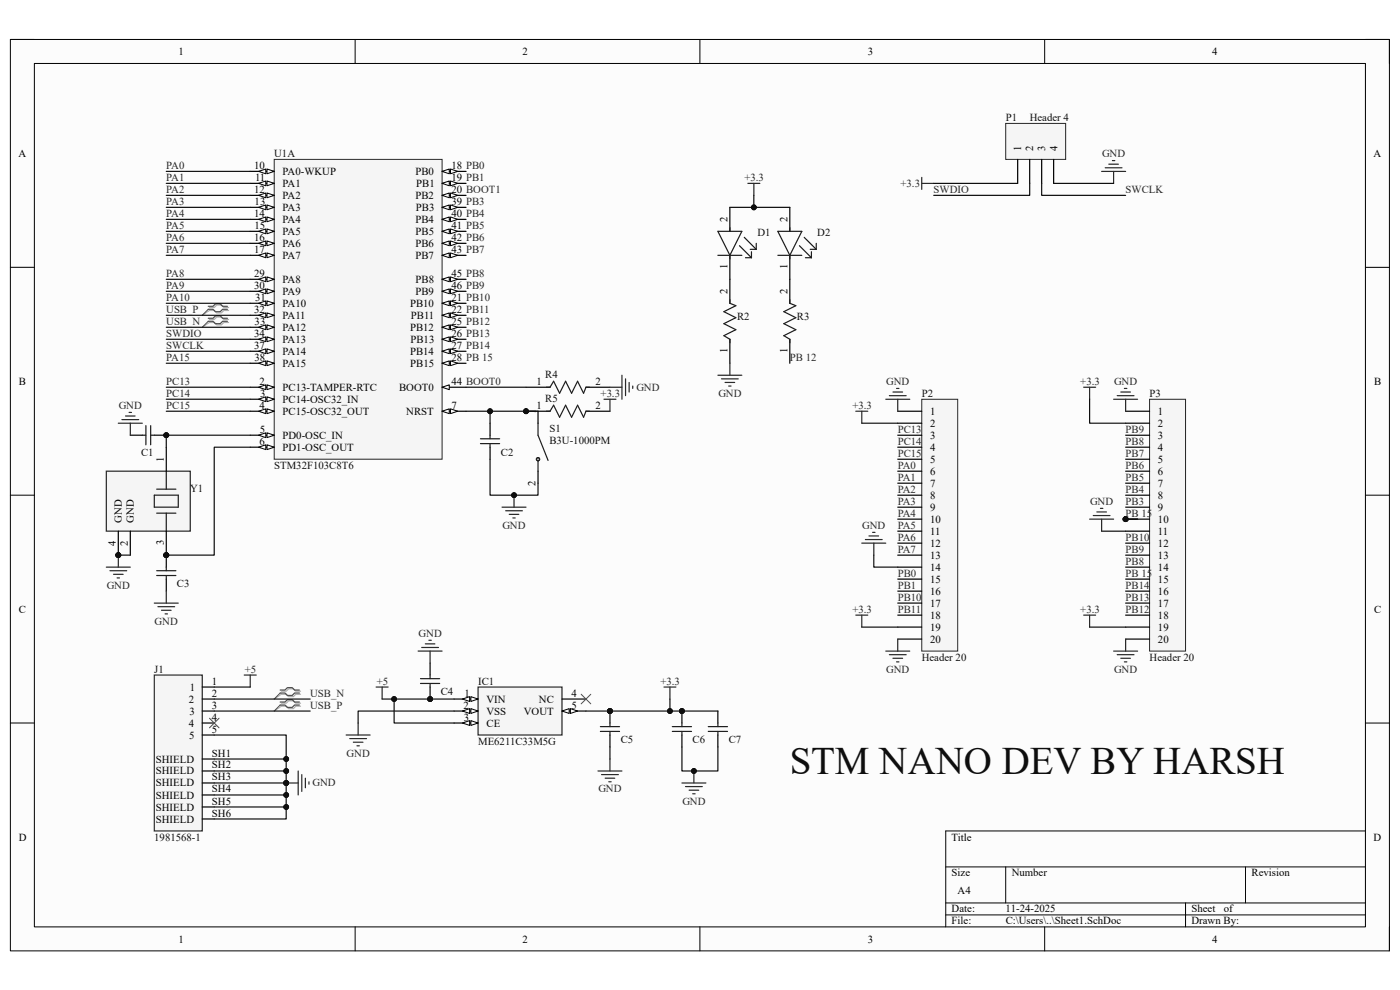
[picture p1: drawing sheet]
<svg xmlns="http://www.w3.org/2000/svg" width="297mm" height="210mm" viewBox="0 0 297 210" stroke-linecap="round" stroke-linejoin="round" font-family="sans-serif">
<path d="M2.2 8.4h292.6v193.3h-292.6z" fill-rule="evenodd" fill="#fcfcfc"/>
<path d="M2.2 8.4h292.6v193.3h-292.6z" fill="none" stroke="#000" stroke-width=".21"/>
<path d="M7.3 13.5h282.4v183.1h-282.4z" fill-rule="evenodd" fill="#fcfcfc"/>
<g fill="none" stroke="#000" stroke-width=".21">
<path d="M2.2 8.4h5.1M7.3 13.5h282.4v183.1h-282.4zM75.3 8.4v5.1M148.5 8.4v5.1M221.6 8.4v5.1M289.7 8.4h5.1v5.1M2.2 56.7h5.1M289.7 56.7h5.1M2.2 105h5.1M289.7 105.1h5.1M2.2 153.4h5.1M289.7 153.4h5.1"/>
<path d="M289.7 176.3h-89.1v20.3M75.3 196.6v5.1M148.5 196.6v5.1M200.6 183.9h89.1M200.6 191.5h89.1M200.6 194.1h89.1M213.4 183.9v7.6M221.6 196.6v5.1M251.5 191.5v5.1M264.2 183.9v7.6M294.8 196.6v5.1"/>
</g>
<path d="M58.2 33.8h35.6v63.6h-35.6z" fill-rule="evenodd" fill="#f5f5f5"/>
<path d="M58.2 33.8h35.6v63.6h-35.6z" fill="none" stroke="#262626" stroke-width=".21"/>
<path d="M93.8 82.1h5.1" fill="none" stroke="#000" stroke-width=".25"/>
<path d="M93.8 82.1l1.5-.5v1.1z" fill="#fbfbfb"/>
<path d="M93.8 82.1l1.5-.5v1.1z" fill="none" stroke="#000" stroke-width=".21"/>
<path d="M93.8 87.2h5.1" fill="none" stroke="#000" stroke-width=".25"/>
<path d="M93.8 87.2l1.5-.5v1z" fill="#fbfbfb"/>
<path d="M93.8 87.2l1.5-.5v1z" fill="none" stroke="#000" stroke-width=".21"/>
<path d="M95.6 86.7l1.5 .5-1.5 .5z" fill="#fbfbfb"/>
<path d="M95.6 86.7l1.5 .5-1.5 .5z" fill="none" stroke="#000" stroke-width=".21"/>
<path d="M53.1 36.4h5.1" fill="none" stroke="#000" stroke-width=".25"/>
<path d="M56.6 35.8l1.6 .6-1.6 .5z" fill="#fbfbfb"/>
<path d="M56.6 35.8l1.6 .6-1.6 .5z" fill="none" stroke="#000" stroke-width=".21"/>
<path d="M54.9 36.4l1.5-.6v1.1z" fill="#fbfbfb"/>
<path d="M54.9 36.4l1.5-.6v1.1z" fill="none" stroke="#000" stroke-width=".21"/>
<path d="M53.1 38.9h5.1" fill="none" stroke="#000" stroke-width=".25"/>
<path d="M56.6 38.4l1.6 .5-1.6 .5z" fill="#fbfbfb"/>
<path d="M56.6 38.4l1.6 .5-1.6 .5z" fill="none" stroke="#000" stroke-width=".21"/>
<path d="M54.9 38.9l1.5-.5v1z" fill="#fbfbfb"/>
<path d="M54.9 38.9l1.5-.5v1z" fill="none" stroke="#000" stroke-width=".21"/>
<path d="M53.1 64.3h5.1" fill="none" stroke="#000" stroke-width=".25"/>
<path d="M56.6 63.8l1.6 .5-1.6 .5z" fill="#fbfbfb"/>
<path d="M56.6 63.8l1.6 .5-1.6 .5z" fill="none" stroke="#000" stroke-width=".21"/>
<path d="M54.9 64.3l1.5-.5v1z" fill="#fbfbfb"/>
<path d="M54.9 64.3l1.5-.5v1z" fill="none" stroke="#000" stroke-width=".21"/>
<path d="M53.1 66.9h5.1" fill="none" stroke="#000" stroke-width=".25"/>
<path d="M56.6 66.4l1.6 .5-1.6 .5z" fill="#fbfbfb"/>
<path d="M56.6 66.4l1.6 .5-1.6 .5z" fill="none" stroke="#000" stroke-width=".21"/>
<path d="M54.9 66.9l1.5-.5v1z" fill="#fbfbfb"/>
<path d="M54.9 66.9l1.5-.5v1z" fill="none" stroke="#000" stroke-width=".21"/>
<path d="M53.1 69.4h5.1" fill="none" stroke="#000" stroke-width=".25"/>
<path d="M56.6 68.9l1.6 .5-1.6 .5z" fill="#fbfbfb"/>
<path d="M56.6 68.9l1.6 .5-1.6 .5z" fill="none" stroke="#000" stroke-width=".21"/>
<path d="M54.9 69.4l1.5-.5v1z" fill="#fbfbfb"/>
<path d="M54.9 69.4l1.5-.5v1z" fill="none" stroke="#000" stroke-width=".21"/>
<path d="M53.1 72h5.1" fill="none" stroke="#000" stroke-width=".25"/>
<path d="M56.6 71.5l1.6 .5-1.6 .5z" fill="#fbfbfb"/>
<path d="M56.6 71.5l1.6 .5-1.6 .5z" fill="none" stroke="#000" stroke-width=".21"/>
<path d="M54.9 72l1.5-.5v1z" fill="#fbfbfb"/>
<path d="M54.9 72l1.5-.5v1z" fill="none" stroke="#000" stroke-width=".21"/>
<path d="M53.1 74.5h5.1" fill="none" stroke="#000" stroke-width=".25"/>
<path d="M56.6 74l1.6 .5-1.6 .5z" fill="#fbfbfb"/>
<path d="M56.6 74l1.6 .5-1.6 .5z" fill="none" stroke="#000" stroke-width=".21"/>
<path d="M54.9 74.5l1.5-.5v1z" fill="#fbfbfb"/>
<path d="M54.9 74.5l1.5-.5v1z" fill="none" stroke="#000" stroke-width=".21"/>
<path d="M53.1 77.1h5.1" fill="none" stroke="#000" stroke-width=".25"/>
<path d="M56.6 76.6l1.6 .5-1.6 .5z" fill="#fbfbfb"/>
<path d="M56.6 76.6l1.6 .5-1.6 .5z" fill="none" stroke="#000" stroke-width=".21"/>
<path d="M54.9 77.1l1.5-.5v1z" fill="#fbfbfb"/>
<path d="M54.9 77.1l1.5-.5v1z" fill="none" stroke="#000" stroke-width=".21"/>
<path d="M53.1 41.4h5.1" fill="none" stroke="#000" stroke-width=".25"/>
<path d="M56.6 40.9l1.6 .5-1.6 .6z" fill="#fbfbfb"/>
<path d="M56.6 40.9l1.6 .5-1.6 .6z" fill="none" stroke="#000" stroke-width=".21"/>
<path d="M54.9 41.4l1.5-.5v1.1z" fill="#fbfbfb"/>
<path d="M54.9 41.4l1.5-.5v1.1z" fill="none" stroke="#000" stroke-width=".21"/>
<path d="M53.1 44h5.1" fill="none" stroke="#000" stroke-width=".25"/>
<path d="M56.6 43.5l1.6 .5-1.6 .5z" fill="#fbfbfb"/>
<path d="M56.6 43.5l1.6 .5-1.6 .5z" fill="none" stroke="#000" stroke-width=".21"/>
<path d="M54.9 44l1.5-.5v1z" fill="#fbfbfb"/>
<path d="M54.9 44l1.5-.5v1z" fill="none" stroke="#000" stroke-width=".21"/>
<path d="M53.1 46.5h5.1" fill="none" stroke="#000" stroke-width=".25"/>
<path d="M56.6 46l1.6 .5-1.6 .5z" fill="#fbfbfb"/>
<path d="M56.6 46l1.6 .5-1.6 .5z" fill="none" stroke="#000" stroke-width=".21"/>
<path d="M54.9 46.5l1.5-.5v1z" fill="#fbfbfb"/>
<path d="M54.9 46.5l1.5-.5v1z" fill="none" stroke="#000" stroke-width=".21"/>
<path d="M53.1 49.1h5.1" fill="none" stroke="#000" stroke-width=".25"/>
<path d="M56.6 48.6l1.6 .5-1.6 .5z" fill="#fbfbfb"/>
<path d="M56.6 48.6l1.6 .5-1.6 .5z" fill="none" stroke="#000" stroke-width=".21"/>
<path d="M54.9 49.1l1.5-.5v1z" fill="#fbfbfb"/>
<path d="M54.9 49.1l1.5-.5v1z" fill="none" stroke="#000" stroke-width=".21"/>
<path d="M53.1 51.6h5.1" fill="none" stroke="#000" stroke-width=".25"/>
<path d="M56.6 51.1l1.6 .5-1.6 .5z" fill="#fbfbfb"/>
<path d="M56.6 51.1l1.6 .5-1.6 .5z" fill="none" stroke="#000" stroke-width=".21"/>
<path d="M54.9 51.6l1.5-.5v1z" fill="#fbfbfb"/>
<path d="M54.9 51.6l1.5-.5v1z" fill="none" stroke="#000" stroke-width=".21"/>
<path d="M53.1 54.2h5.1" fill="none" stroke="#000" stroke-width=".25"/>
<path d="M56.6 53.7l1.6 .5-1.6 .5z" fill="#fbfbfb"/>
<path d="M56.6 53.7l1.6 .5-1.6 .5z" fill="none" stroke="#000" stroke-width=".21"/>
<path d="M54.9 54.2l1.5-.5v1z" fill="#fbfbfb"/>
<path d="M54.9 54.2l1.5-.5v1z" fill="none" stroke="#000" stroke-width=".21"/>
<path d="M53.1 59.3h5.1" fill="none" stroke="#000" stroke-width=".25"/>
<path d="M56.6 58.7l1.6 .6-1.6 .5z" fill="#fbfbfb"/>
<path d="M56.6 58.7l1.6 .6-1.6 .5z" fill="none" stroke="#000" stroke-width=".21"/>
<path d="M54.9 59.3l1.5-.6v1.1z" fill="#fbfbfb"/>
<path d="M54.9 59.3l1.5-.6v1.1z" fill="none" stroke="#000" stroke-width=".21"/>
<path d="M53.1 61.8h5.1" fill="none" stroke="#000" stroke-width=".25"/>
<path d="M56.6 61.3l1.6 .5-1.6 .5z" fill="#fbfbfb"/>
<path d="M56.6 61.3l1.6 .5-1.6 .5z" fill="none" stroke="#000" stroke-width=".21"/>
<path d="M54.9 61.8l1.5-.5v1z" fill="#fbfbfb"/>
<path d="M54.9 61.8l1.5-.5v1z" fill="none" stroke="#000" stroke-width=".21"/>
<path d="M93.8 36.4h5.1" fill="none" stroke="#000" stroke-width=".25"/>
<path d="M93.8 36.4l1.5-.5v1z" fill="#fbfbfb"/>
<path d="M93.8 36.4l1.5-.5v1z" fill="none" stroke="#000" stroke-width=".21"/>
<path d="M95.6 35.9l1.5 .5-1.5 .5z" fill="#fbfbfb"/>
<path d="M95.6 35.9l1.5 .5-1.5 .5z" fill="none" stroke="#000" stroke-width=".21"/>
<path d="M93.8 38.9h5.1" fill="none" stroke="#000" stroke-width=".25"/>
<path d="M93.8 38.9l1.5-.5v1z" fill="#fbfbfb"/>
<path d="M93.8 38.9l1.5-.5v1z" fill="none" stroke="#000" stroke-width=".21"/>
<path d="M95.6 38.4l1.5 .5-1.5 .5z" fill="#fbfbfb"/>
<path d="M95.6 38.4l1.5 .5-1.5 .5z" fill="none" stroke="#000" stroke-width=".21"/>
<path d="M93.8 64.3h5.1" fill="none" stroke="#000" stroke-width=".25"/>
<path d="M93.8 64.3l1.5-.5v1z" fill="#fbfbfb"/>
<path d="M93.8 64.3l1.5-.5v1z" fill="none" stroke="#000" stroke-width=".21"/>
<path d="M95.6 63.8l1.5 .5-1.5 .5z" fill="#fbfbfb"/>
<path d="M95.6 63.8l1.5 .5-1.5 .5z" fill="none" stroke="#000" stroke-width=".21"/>
<path d="M93.8 66.9h5.1" fill="none" stroke="#000" stroke-width=".25"/>
<path d="M93.8 66.9l1.5-.5v1z" fill="#fbfbfb"/>
<path d="M93.8 66.9l1.5-.5v1z" fill="none" stroke="#000" stroke-width=".21"/>
<path d="M95.6 66.4l1.5 .5-1.5 .5z" fill="#fbfbfb"/>
<path d="M95.6 66.4l1.5 .5-1.5 .5z" fill="none" stroke="#000" stroke-width=".21"/>
<path d="M93.8 69.4h5.1" fill="none" stroke="#000" stroke-width=".25"/>
<path d="M93.8 69.4l1.5-.5v1z" fill="#fbfbfb"/>
<path d="M93.8 69.4l1.5-.5v1z" fill="none" stroke="#000" stroke-width=".21"/>
<path d="M95.6 68.9l1.5 .5-1.5 .5z" fill="#fbfbfb"/>
<path d="M95.6 68.9l1.5 .5-1.5 .5z" fill="none" stroke="#000" stroke-width=".21"/>
<path d="M93.8 72h5.1" fill="none" stroke="#000" stroke-width=".25"/>
<path d="M93.8 72l1.5-.5v1z" fill="#fbfbfb"/>
<path d="M93.8 72l1.5-.5v1z" fill="none" stroke="#000" stroke-width=".21"/>
<path d="M95.6 71.5l1.5 .5-1.5 .5z" fill="#fbfbfb"/>
<path d="M95.6 71.5l1.5 .5-1.5 .5z" fill="none" stroke="#000" stroke-width=".21"/>
<path d="M93.8 74.5h5.1" fill="none" stroke="#000" stroke-width=".25"/>
<path d="M93.8 74.5l1.5-.5v1z" fill="#fbfbfb"/>
<path d="M93.8 74.5l1.5-.5v1z" fill="none" stroke="#000" stroke-width=".21"/>
<path d="M95.6 74l1.5 .5-1.5 .5z" fill="#fbfbfb"/>
<path d="M95.6 74l1.5 .5-1.5 .5z" fill="none" stroke="#000" stroke-width=".21"/>
<path d="M93.8 77.1h5.1" fill="none" stroke="#000" stroke-width=".25"/>
<path d="M93.8 77.1l1.5-.5v1z" fill="#fbfbfb"/>
<path d="M93.8 77.1l1.5-.5v1z" fill="none" stroke="#000" stroke-width=".21"/>
<path d="M95.6 76.6l1.5 .5-1.5 .5z" fill="#fbfbfb"/>
<path d="M95.6 76.6l1.5 .5-1.5 .5z" fill="none" stroke="#000" stroke-width=".21"/>
<path d="M93.8 41.4h5.1" fill="none" stroke="#000" stroke-width=".25"/>
<path d="M93.8 41.4l1.5-.5v1.1z" fill="#fbfbfb"/>
<path d="M93.8 41.4l1.5-.5v1.1z" fill="none" stroke="#000" stroke-width=".21"/>
<path d="M95.6 40.9l1.5 .5-1.5 .6z" fill="#fbfbfb"/>
<path d="M95.6 40.9l1.5 .5-1.5 .6z" fill="none" stroke="#000" stroke-width=".21"/>
<path d="M93.8 44h5.1" fill="none" stroke="#000" stroke-width=".25"/>
<path d="M93.8 44l1.5-.5v1z" fill="#fbfbfb"/>
<path d="M93.8 44l1.5-.5v1z" fill="none" stroke="#000" stroke-width=".21"/>
<path d="M95.6 43.5l1.5 .5-1.5 .5z" fill="#fbfbfb"/>
<path d="M95.6 43.5l1.5 .5-1.5 .5z" fill="none" stroke="#000" stroke-width=".21"/>
<path d="M93.8 46.5h5.1" fill="none" stroke="#000" stroke-width=".25"/>
<path d="M93.8 46.5l1.5-.5v1z" fill="#fbfbfb"/>
<path d="M93.8 46.5l1.5-.5v1z" fill="none" stroke="#000" stroke-width=".21"/>
<path d="M95.6 46l1.5 .5-1.5 .5z" fill="#fbfbfb"/>
<path d="M95.6 46l1.5 .5-1.5 .5z" fill="none" stroke="#000" stroke-width=".21"/>
<path d="M93.8 49.1h5.1" fill="none" stroke="#000" stroke-width=".25"/>
<path d="M93.8 49.1l1.5-.5v1z" fill="#fbfbfb"/>
<path d="M93.8 49.1l1.5-.5v1z" fill="none" stroke="#000" stroke-width=".21"/>
<path d="M95.6 48.6l1.5 .5-1.5 .5z" fill="#fbfbfb"/>
<path d="M95.6 48.6l1.5 .5-1.5 .5z" fill="none" stroke="#000" stroke-width=".21"/>
<path d="M93.8 51.6h5.1" fill="none" stroke="#000" stroke-width=".25"/>
<path d="M93.8 51.6l1.5-.5v1z" fill="#fbfbfb"/>
<path d="M93.8 51.6l1.5-.5v1z" fill="none" stroke="#000" stroke-width=".21"/>
<path d="M95.6 51.1l1.5 .5-1.5 .5z" fill="#fbfbfb"/>
<path d="M95.6 51.1l1.5 .5-1.5 .5z" fill="none" stroke="#000" stroke-width=".21"/>
<path d="M93.8 54.2h5.1" fill="none" stroke="#000" stroke-width=".25"/>
<path d="M93.8 54.2l1.5-.5v1z" fill="#fbfbfb"/>
<path d="M93.8 54.2l1.5-.5v1z" fill="none" stroke="#000" stroke-width=".21"/>
<path d="M95.6 53.7l1.5 .5-1.5 .5z" fill="#fbfbfb"/>
<path d="M95.6 53.7l1.5 .5-1.5 .5z" fill="none" stroke="#000" stroke-width=".21"/>
<path d="M93.8 59.3h5.1" fill="none" stroke="#000" stroke-width=".25"/>
<path d="M93.8 59.3l1.5-.6v1.1z" fill="#fbfbfb"/>
<path d="M93.8 59.3l1.5-.6v1.1z" fill="none" stroke="#000" stroke-width=".21"/>
<path d="M95.6 58.7l1.5 .6-1.5 .5z" fill="#fbfbfb"/>
<path d="M95.6 58.7l1.5 .6-1.5 .5z" fill="none" stroke="#000" stroke-width=".21"/>
<path d="M93.8 61.8h5.1" fill="none" stroke="#000" stroke-width=".25"/>
<path d="M93.8 61.8l1.5-.5v1z" fill="#fbfbfb"/>
<path d="M93.8 61.8l1.5-.5v1z" fill="none" stroke="#000" stroke-width=".21"/>
<path d="M95.6 61.3l1.5 .5-1.5 .5z" fill="#fbfbfb"/>
<path d="M95.6 61.3l1.5 .5-1.5 .5z" fill="none" stroke="#000" stroke-width=".21"/>
<path d="M53.1 82.1h5.1" fill="none" stroke="#000" stroke-width=".25"/>
<path d="M56.6 81.6l1.6 .5-1.6 .6z" fill="#fbfbfb"/>
<path d="M56.6 81.6l1.6 .5-1.6 .6z" fill="none" stroke="#000" stroke-width=".21"/>
<path d="M54.9 82.1l1.5-.5v1.1z" fill="#fbfbfb"/>
<path d="M54.9 82.1l1.5-.5v1.1z" fill="none" stroke="#000" stroke-width=".21"/>
<path d="M53.1 84.7h5.1" fill="none" stroke="#000" stroke-width=".25"/>
<path d="M56.6 84.2l1.6 .5-1.6 .5z" fill="#fbfbfb"/>
<path d="M56.6 84.2l1.6 .5-1.6 .5z" fill="none" stroke="#000" stroke-width=".21"/>
<path d="M54.9 84.7l1.5-.5v1z" fill="#fbfbfb"/>
<path d="M54.9 84.7l1.5-.5v1z" fill="none" stroke="#000" stroke-width=".21"/>
<path d="M53.1 87.2h5.1" fill="none" stroke="#000" stroke-width=".25"/>
<path d="M56.6 86.7l1.6 .5-1.6 .5z" fill="#fbfbfb"/>
<path d="M56.6 86.7l1.6 .5-1.6 .5z" fill="none" stroke="#000" stroke-width=".21"/>
<path d="M54.9 87.2l1.5-.5v1z" fill="#fbfbfb"/>
<path d="M54.9 87.2l1.5-.5v1z" fill="none" stroke="#000" stroke-width=".21"/>
<path d="M53.1 92.3h5.1" fill="none" stroke="#000" stroke-width=".25"/>
<path d="M56.6 91.8l1.6 .5-1.6 .5z" fill="#fbfbfb"/>
<path d="M56.6 91.8l1.6 .5-1.6 .5z" fill="none" stroke="#000" stroke-width=".21"/>
<path d="M54.9 92.3l1.5-.5v1z" fill="#fbfbfb"/>
<path d="M54.9 92.3l1.5-.5v1z" fill="none" stroke="#000" stroke-width=".21"/>
<path d="M53.1 94.9h5.1" fill="none" stroke="#000" stroke-width=".25"/>
<path d="M56.6 94.4l1.6 .5-1.6 .5z" fill="#fbfbfb"/>
<path d="M56.6 94.4l1.6 .5-1.6 .5z" fill="none" stroke="#000" stroke-width=".21"/>
<path d="M54.9 94.9l1.5-.5v1z" fill="#fbfbfb"/>
<path d="M54.9 94.9l1.5-.5v1z" fill="none" stroke="#000" stroke-width=".21"/>
<path d="M111.6 82.1h5.1M124.3 82.1h5.1" fill="none" stroke="#000" stroke-width=".25"/>
<path d="M115.9 82.1h.8l.7-1.2 1.3 2.5 1.3-2.5 1.3 2.5 1.2-2.5 1.3 2.5 .5-1.3h.8" fill="none" stroke="#1c1c1c" stroke-width=".25"/>
<path d="M131.9 79.6v5.1M129.4 82.1h2.5M132.7 80.4v3.5M133.5 81.1v2.1M134.2 81.9v.5" fill="none" stroke="#262626" stroke-width=".25"/>
<circle cx="35.3" cy="117.8" r=".51" fill="#0e0e0e"/>
<circle cx="35.3" cy="117.8" r=".51" fill="none" stroke="#0e0e0e" stroke-width=".21"/>
<circle cx="25.1" cy="117.8" r=".51" fill="#0e0e0e"/>
<circle cx="25.1" cy="117.8" r=".51" fill="none" stroke="#0e0e0e" stroke-width=".21"/>
<path d="M22.6 100h17.8v12.7h-17.8z" fill-rule="evenodd" fill="#f5f5f5"/>
<path d="M22.6 100h17.8v12.7h-17.8z" fill="none" stroke="#262626" stroke-width=".25"/>
<path d="M35.3 100v3.8M32.7 105h5.1v2.6h-5.1zM33.2 103.8h4.1M33.2 108.9h4.1M35.3 108.9v3.8" fill="none" stroke="#1c1c1c" stroke-width=".25"/>
<path d="M35.3 94.9v5.1M35.3 112.7v5.1" fill="none" stroke="#000" stroke-width=".25"/>
<circle cx="35.3" cy="117.8" r=".51" fill="#0e0e0e"/>
<circle cx="35.3" cy="117.8" r=".51" fill="none" stroke="#0e0e0e" stroke-width=".21"/>
<path d="M25.1 112.7v5.1M27.6 112.7v5.1" fill="none" stroke="#000" stroke-width=".25"/>
<circle cx="25.1" cy="117.8" r=".51" fill="#0e0e0e"/>
<circle cx="25.1" cy="117.8" r=".51" fill="none" stroke="#0e0e0e" stroke-width=".21"/>
<circle cx="35.3" cy="117.8" r=".51" fill="#0e0e0e"/>
<circle cx="35.3" cy="117.8" r=".51" fill="none" stroke="#0e0e0e" stroke-width=".21"/>
<path d="M35.3 117.8v2.5M35.3 122.9v2.5" fill="none" stroke="#000" stroke-width=".25"/>
<circle cx="35.3" cy="117.8" r=".51" fill="#0e0e0e"/>
<circle cx="35.3" cy="117.8" r=".51" fill="none" stroke="#0e0e0e" stroke-width=".21"/>
<path d="M33.2 121.1h4.1M33.2 122.1h4.1M35.3 120.3v.8M35.3 122.1v.8" fill="none" stroke="#1c1c1c" stroke-width=".25"/>
<circle cx="35.3" cy="92.3" r=".51" fill="#0e0e0e"/>
<circle cx="35.3" cy="92.3" r=".51" fill="none" stroke="#0e0e0e" stroke-width=".21"/>
<path d="M32.7 92.3h2.6" fill="none" stroke="#000" stroke-width=".25"/>
<circle cx="35.3" cy="92.3" r=".51" fill="#0e0e0e"/>
<circle cx="35.3" cy="92.3" r=".51" fill="none" stroke="#0e0e0e" stroke-width=".21"/>
<path d="M27.6 92.3h2.6" fill="none" stroke="#000" stroke-width=".25"/>
<path d="M30.2 92.3h.8M31 90.3v4.1M32 90.3v4.1M32 92.3h.7" fill="none" stroke="#1c1c1c" stroke-width=".25"/>
<g fill="none" stroke="#262626" stroke-width=".25">
<path d="M25.1 89.8h5.1M25.9 89h3.5M26.6 88.3h2.1M27.4 87.5h.5M27.6 89.8v2.5M25.1 117.8v2.5M22.6 120.3h5M23.3 121.1h3.6M24.1 121.8h2M24.8 122.6h.6M32.7 127.9h5.1M33.5 128.7h3.6"/>
<path d="M34.3 129.5h2M35 130.2h.5M35.3 125.4v2.5"/>
</g>
<circle cx="25.1" cy="117.8" r=".51" fill="#0e0e0e"/>
<circle cx="25.1" cy="117.8" r=".51" fill="none" stroke="#0e0e0e" stroke-width=".21"/>
<g fill="none" stroke="#1c1c1c" stroke-width=".25">
<path d="M101.9 93.1h4.1M101.9 94.1h4.1M104 92.3v.8M104 94.1v.8M114.1 89.8v2.5l2.2 5.4M114.1 97.8v2.2"/>
<circle cx="114.1" cy="97.4" r=".33"/>
</g>
<path d="M104 89.8v2.5M104 94.9v2.5M114.1 87.2v2.6M114.1 100v2.5" fill="none" stroke="#000" stroke-width=".25"/>
<circle cx="111.6" cy="87.2" r=".51" fill="#0e0e0e"/>
<circle cx="111.6" cy="87.2" r=".51" fill="none" stroke="#0e0e0e" stroke-width=".21"/>
<path d="M111.6 87.2h5.1" fill="none" stroke="#000" stroke-width=".25"/>
<circle cx="111.6" cy="87.2" r=".51" fill="#0e0e0e"/>
<circle cx="111.6" cy="87.2" r=".51" fill="none" stroke="#0e0e0e" stroke-width=".21"/>
<path d="M124.3 87.2h5.1" fill="none" stroke="#000" stroke-width=".25"/>
<path d="M115.9 87.2h.8l.7-1.2 1.3 2.5 1.3-2.5 1.3 2.5 1.2-2.5 1.3 2.5 .5-1.3h.8" fill="none" stroke="#1c1c1c" stroke-width=".25"/>
<path d="M128.1 84.7h2.6M129.4 84.7v2.5M106.5 107.6h5.1M107.3 108.4h3.5M108 109.1h2.1M108.8 109.9h.5M109.1 105v2.6" fill="none" stroke="#262626" stroke-width=".25"/>
<circle cx="109.1" cy="105" r=".51" fill="#0e0e0e"/>
<circle cx="109.1" cy="105" r=".51" fill="none" stroke="#0e0e0e" stroke-width=".21"/>
<path d="M32.7 143.2h10.2v33.1h-10.2z" fill-rule="evenodd" fill="#f5f5f5"/>
<path d="M32.7 143.2h10.2v33.1h-10.2zM51.8 143.2h2.6M53.1 143.2v2.5M60.7 166.1h2.6M63.3 163.6v5M64 164.3v3.6M64.8 165.1v2M65.5 165.8v.6" fill="none" stroke="#262626" stroke-width=".25"/>
<path d="M42.9 145.7h2.6M42.9 148.3h2.6M42.9 150.8h2.6M42.9 153.4h2.6M42.9 155.9h2.6M42.9 173.7h2.6M42.9 161h2.6M42.9 163.6h2.6M42.9 166.1h2.6M42.9 168.6h2.6M42.9 171.2h2.6" fill="none" stroke="#000" stroke-width=".25"/>
<path d="M44.4 65.2h1.1l.5-.5h1l.5 .5h1M44.4 65.9h1.1l.5 .5h1l.5-.5h1M44.4 67.8h1.1l.5-.5h1l.5 .5h1M44.4 68.4h1.1l.5 .5h1l.5-.5h1M59.7 146.6h1l.5-.5h1l.5 .5h1.1M59.7 147.3h1l.5 .5h1l.5-.5h1.1M59.7 149.2h1l.5-.5h1l.5 .5h1.1M59.7 149.8h1l.5 .5h1l.5-.5h1.1" fill="none" stroke="#aeaeae" stroke-width=".25"/>
<path d="M44.4 65.9l-1.5 1M44.4 68.4l-1.5 1M59.7 147.3l-1.5 1M59.7 149.8l-1.5 1" fill="none" stroke="#aeaeae" stroke-width=".21"/>
<path d="M44.2 65h1l.5-.5h1l.5 .5h1M44.2 65.6h1l.5 .5h1l.5-.5h1M44.2 67.5h1l.5-.5h1l.5 .5h1M44.2 68.2h1l.5 .5h1l.5-.5h1M59.4 146.4h1.1l.5-.5h1l.5 .5h1M59.4 147h1.1l.5 .5h1l.5-.5h1M59.4 148.9h1.1l.5-.5h1l.5 .5h1M59.4 149.6h1.1l.5 .5h1l.5-.5h1" fill="none" stroke="#4c4c4c" stroke-width=".25"/>
<path d="M44.2 65.6l-1.3 1.3M44.2 68.2l-1.3 1.2M44.4 152.4l2.1 2M46.5 152.4l-2.1 2M59.4 147l-1.2 1.3M59.4 149.6l-1.2 1.2" fill="none" stroke="#4c4c4c" stroke-width=".21"/>
<circle cx="60.7" cy="166.1" r=".51" fill="#0e0e0e"/>
<circle cx="60.7" cy="166.1" r=".51" fill="none" stroke="#0e0e0e" stroke-width=".21"/>
<path d="M101.4 145.7h17.8v10.2h-17.8z" fill-rule="evenodd" fill="#f5f5f5"/>
<path d="M101.4 145.7h17.8v10.2h-17.8z" fill="none" stroke="#262626" stroke-width=".25"/>
<path d="M96.3 148.3h5.1" fill="none" stroke="#000" stroke-width=".25"/>
<path d="M99.9 147.8l1.5 .5-1.5 .5z" fill="#fbfbfb"/>
<path d="M99.9 147.8l1.5 .5-1.5 .5z" fill="none" stroke="#000" stroke-width=".21"/>
<path d="M98.1 148.3l1.5-.5v1z" fill="#fbfbfb"/>
<path d="M98.1 148.3l1.5-.5v1z" fill="none" stroke="#000" stroke-width=".21"/>
<path d="M96.3 150.8h5.1M119.2 148.3h5.1" fill="none" stroke="#000" stroke-width=".25"/>
<path d="M99.9 150.3l1.5 .5-1.5 .5z" fill="#fbfbfb"/>
<path d="M99.9 150.3l1.5 .5-1.5 .5z" fill="none" stroke="#000" stroke-width=".21"/>
<path d="M98.1 150.8l1.5-.5v1z" fill="#fbfbfb"/>
<path d="M98.1 150.8l1.5-.5v1z" fill="none" stroke="#000" stroke-width=".21"/>
<path d="M119.2 150.8h5.1" fill="none" stroke="#000" stroke-width=".25"/>
<path d="M119.2 150.8l1.6-.5v1z" fill="#fbfbfb"/>
<path d="M119.2 150.8l1.6-.5v1z" fill="none" stroke="#000" stroke-width=".21"/>
<path d="M121 150.3l1.5 .5-1.5 .5z" fill="#fbfbfb"/>
<path d="M121 150.3l1.5 .5-1.5 .5z" fill="none" stroke="#000" stroke-width=".21"/>
<path d="M96.3 153.4h5.1" fill="none" stroke="#000" stroke-width=".25"/>
<path d="M99.9 152.9l1.5 .5-1.5 .5z" fill="#fbfbfb"/>
<path d="M99.9 152.9l1.5 .5-1.5 .5z" fill="none" stroke="#000" stroke-width=".21"/>
<path d="M98.1 153.4l1.5-.5v1z" fill="#fbfbfb"/>
<path d="M98.1 153.4l1.5-.5v1z" fill="none" stroke="#000" stroke-width=".21"/>
<path d="M73.4 155.9h5.1M74.2 156.7h3.6M75 157.5h2M75.7 158.2h.5M76 153.4v2.5M79.8 145.7h2.5M81.1 145.7v2.6" fill="none" stroke="#262626" stroke-width=".25"/>
<circle cx="91.2" cy="148.3" r=".51" fill="#0e0e0e"/>
<circle cx="91.2" cy="148.3" r=".51" fill="none" stroke="#0e0e0e" stroke-width=".21"/>
<path d="M91.2 145.7v2.6" fill="none" stroke="#000" stroke-width=".25"/>
<circle cx="91.2" cy="148.3" r=".51" fill="#0e0e0e"/>
<circle cx="91.2" cy="148.3" r=".51" fill="none" stroke="#0e0e0e" stroke-width=".21"/>
<path d="M91.2 140.7v2.5" fill="none" stroke="#000" stroke-width=".25"/>
<path d="M89.2 144h4.1M89.2 145h4.1M91.2 143.2v.8M91.2 145v.7" fill="none" stroke="#1c1c1c" stroke-width=".25"/>
<path d="M88.7 138.1h5.1M89.5 137.4h3.5M90.2 136.6h2.1M91 135.8h.5M91.2 138.1v2.6" fill="none" stroke="#262626" stroke-width=".25"/>
<path d="M123.3 147.3l2 2M125.3 147.3l-2 2" fill="none" stroke="#4c4c4c" stroke-width=".21"/>
<circle cx="129.4" cy="150.8" r=".51" fill="#0e0e0e"/>
<circle cx="129.4" cy="150.8" r=".51" fill="none" stroke="#0e0e0e" stroke-width=".21"/>
<path d="M129.4 150.8v2.6M129.4 155.9v2.6" fill="none" stroke="#000" stroke-width=".25"/>
<circle cx="129.4" cy="150.8" r=".51" fill="#0e0e0e"/>
<circle cx="129.4" cy="150.8" r=".51" fill="none" stroke="#0e0e0e" stroke-width=".21"/>
<path d="M127.4 154.1h4M127.4 155.2h4M129.4 153.4v.7M129.4 155.2v.7M150.3 154.1h4M150.3 155.2h4M152.3 153.4v.7M152.3 155.2v.7" fill="none" stroke="#1c1c1c" stroke-width=".25"/>
<path d="M140.9 145.7h2.5M142.1 145.7v2.6M126.9 163.6h5M127.6 164.3h3.6M128.4 165.1h2M129.1 165.8h.6M129.4 161v2.6" fill="none" stroke="#262626" stroke-width=".25"/>
<path d="M152.3 150.8v2.6M152.3 155.9v2.6" fill="none" stroke="#000" stroke-width=".25"/>
<circle cx="144.7" cy="150.8" r=".51" fill="#0e0e0e"/>
<circle cx="144.7" cy="150.8" r=".51" fill="none" stroke="#0e0e0e" stroke-width=".21"/>
<path d="M144.7 150.8v2.6M144.7 155.9v2.6" fill="none" stroke="#000" stroke-width=".25"/>
<circle cx="144.7" cy="150.8" r=".51" fill="#0e0e0e"/>
<circle cx="144.7" cy="150.8" r=".51" fill="none" stroke="#0e0e0e" stroke-width=".21"/>
<path d="M142.6 154.1h4.1M142.6 155.2h4.1M144.7 153.4v.7M144.7 155.2v.7" fill="none" stroke="#1c1c1c" stroke-width=".25"/>
<path d="M144.7 166.1h5.1M145.4 166.9h3.6M146.2 167.6h2M147 168.4h.5M147.2 163.6v2.5" fill="none" stroke="#262626" stroke-width=".25"/>
<circle cx="147.2" cy="163.6" r=".51" fill="#0e0e0e"/>
<circle cx="147.2" cy="163.6" r=".51" fill="none" stroke="#0e0e0e" stroke-width=".21"/>
<path d="M213.4 26.2h12.7v7.6h-12.7z" fill-rule="evenodd" fill="#f5f5f5"/>
<path d="M213.4 26.2h12.7v7.6h-12.7z" fill="none" stroke="#262626" stroke-width=".21"/>
<path d="M215.9 33.8v5.1M218.5 33.8v5.1M221 33.8v5.1M223.5 33.8v5.1M154.8 44v5.1M154.8 54.2v10.1M167.6 44v5.1M167.6 54.2v10.1M154.8 72v5.1M167.6 72v5.1" fill="none" stroke="#000" stroke-width=".25"/>
<g fill="none" stroke="#262626" stroke-width=".25">
<path d="M158.7 38.9h2.5M159.9 38.9v2.5M195.5 37.6v2.6M195.5 38.9h2.6M233.7 36.4h5.1M234.5 35.6h3.5M235.2 34.8h2.1M236 34.1h.5M236.3 36.4v2.5M152.3 79.6h5.1M154.8 77.1v2.5M153.1 80.4h3.5"/>
<path d="M153.8 81.1h2.1M154.6 81.9h.5"/>
</g>
<g fill="none" stroke="#1c1c1c" stroke-width=".25">
<path d="M152.3 49.1h5.1l-2.6 5.1zM152.3 54.2h5.1M154.8 48.3v.8M154.8 54.2v.7M156.9 52.1l2.5 2.6M157.9 50.4l2.5 2.5M158.2 54.7h1.2M159.2 52.9h1.2M159.4 53.4v1.3M160.4 51.6v1.3M165 49.1h5.1l-2.5 5.1zM165 54.2h5.1"/>
<path d="M167.6 48.3v.8M167.6 54.2v.7M169.6 52.1l2.5 2.6M170.6 50.4l2.6 2.5M170.9 54.7h1.2M171.9 52.9h1.3M172.1 53.4v1.3M173.2 51.6v1.3M154.8 63.6v.7l1.3 .5-2.5 1.3 2.5 1.3-2.5 1.3 2.5 1.2-2.5 1.3 1.2 .8v.7M167.6 63.6v.7l1.2 .5-2.5 1.3 2.5 1.3-2.5 1.3 2.5 1.2-2.5 1.3 1.3 .8v.7"/>
</g>
<path d="M195.5 84.7h7.7v53.4h-7.7z" fill-rule="evenodd" fill="#f5f5f5"/>
<path d="M195.5 84.7h7.7v53.4h-7.7z" fill="none" stroke="#262626" stroke-width=".21"/>
<g fill="none" stroke="#000" stroke-width=".25">
<path d="M190.5 87.2h5M190.5 89.8h5M190.5 92.3h5M190.5 94.9h5M190.5 97.4h5M190.5 100h5M190.5 102.5h5M190.5 105.1h5M190.5 107.6h5M190.5 110.1h5M190.5 112.7h5M190.5 115.2h5"/>
<path d="M190.5 117.8h5M190.5 120.3h5M190.5 122.9h5M190.5 125.4h5M190.5 127.9h5M190.5 130.5h5M190.5 133h5M190.5 135.6h5"/>
</g>
<circle cx="238.8" cy="110.1" r=".51" fill="#0e0e0e"/>
<circle cx="238.8" cy="110.1" r=".51" fill="none" stroke="#0e0e0e" stroke-width=".21"/>
<path d="M243.9 84.7h7.6v53.4h-7.6z" fill-rule="evenodd" fill="#f5f5f5"/>
<path d="M243.9 84.7h7.6v53.4h-7.6z" fill="none" stroke="#262626" stroke-width=".21"/>
<path d="M238.8 87.2h5.1M238.8 89.8h5.1M238.8 92.3h5.1M238.8 94.9h5.1M238.8 97.4h5.1M238.8 100h5.1M238.8 102.5h5.1M238.8 105.1h5.1M238.8 107.6h5.1M238.8 110.1h5.1" fill="none" stroke="#000" stroke-width=".25"/>
<circle cx="238.8" cy="110.1" r=".51" fill="#0e0e0e"/>
<circle cx="238.8" cy="110.1" r=".51" fill="none" stroke="#0e0e0e" stroke-width=".21"/>
<path d="M238.8 112.7h5.1M238.8 115.2h5.1M238.8 117.8h5.1M238.8 120.3h5.1M238.8 122.9h5.1M238.8 125.4h5.1M238.8 127.9h5.1M238.8 130.5h5.1M238.8 133h5.1M238.8 135.6h5.1" fill="none" stroke="#000" stroke-width=".25"/>
<g fill="none" stroke="#262626" stroke-width=".25">
<path d="M181.6 87.2h2.5M182.8 87.2v2.6M187.9 84.7h5.1M188.7 83.9h3.5M189.4 83.2h2.1M190.2 82.4h.5M190.5 84.7v2.5M229.9 82.1h2.5M231.2 82.1v2.6M236.3 84.7h5M237 83.9h3.6M237.8 83.2h2"/>
<path d="M238.5 82.4h.6M238.8 84.7v2.5M182.8 115.2h5.1M183.6 114.5h3.6M184.4 113.7h2M185.1 112.9h.5M185.4 115.2v2.6M181.6 130.5h2.5M182.8 130.5v2.5M187.9 138.1h5.1M188.7 138.9h3.5M189.4 139.6h2.1"/>
<path d="M190.5 135.6v2.5M190.2 140.4h.5"/>
</g>
<g fill="none" stroke="#0e0e0e" stroke-width=".25">
<path d="M35.3 36.4h17.8M35.3 38.9h17.8M35.3 41.4h17.8M35.3 44h17.8M35.3 46.5h17.8M35.3 49.1h17.8M35.3 51.6h17.8M35.3 54.2h17.8M35.3 59.3h17.8M35.3 61.8h17.8M35.3 64.3h17.8M35.3 66.9h17.8"/>
<path d="M35.3 69.4h17.8M35.3 72h17.8M35.3 74.5h17.8M35.3 77.1h17.8M35.3 82.1h17.8M35.3 87.2h17.8M35.3 84.7h17.8M53.1 92.3h-17.8v2.6M98.9 82.1h12.7"/>
</g>
<circle cx="35.3" cy="92.3" r=".51" fill="#0e0e0e"/>
<circle cx="35.3" cy="92.3" r=".51" fill="none" stroke="#0e0e0e" stroke-width=".21"/>
<path d="M53.1 94.9h-7.6v22.9h-10.2" fill="none" stroke="#0e0e0e" stroke-width=".25"/>
<circle cx="35.3" cy="117.8" r=".51" fill="#0e0e0e"/>
<circle cx="35.3" cy="117.8" r=".51" fill="none" stroke="#0e0e0e" stroke-width=".21"/>
<path d="M25.1 117.8h2.5" fill="none" stroke="#0e0e0e" stroke-width=".25"/>
<circle cx="25.1" cy="117.8" r=".51" fill="#0e0e0e"/>
<circle cx="25.1" cy="117.8" r=".51" fill="none" stroke="#0e0e0e" stroke-width=".21"/>
<path d="M104 97.4v7.6h10.1v-2.5" fill="none" stroke="#0e0e0e" stroke-width=".25"/>
<circle cx="109.1" cy="105" r=".51" fill="#0e0e0e"/>
<circle cx="109.1" cy="105" r=".51" fill="none" stroke="#0e0e0e" stroke-width=".21"/>
<path d="M104 87.2v2.6" fill="none" stroke="#0e0e0e" stroke-width=".25"/>
<circle cx="104" cy="87.2" r=".51" fill="#0e0e0e"/>
<circle cx="104" cy="87.2" r=".51" fill="none" stroke="#0e0e0e" stroke-width=".21"/>
<path d="M98.9 87.2h15.2" fill="none" stroke="#0e0e0e" stroke-width=".25"/>
<circle cx="104" cy="87.2" r=".51" fill="#0e0e0e"/>
<circle cx="104" cy="87.2" r=".51" fill="none" stroke="#0e0e0e" stroke-width=".21"/>
<circle cx="111.6" cy="87.2" r=".51" fill="#0e0e0e"/>
<circle cx="111.6" cy="87.2" r=".51" fill="none" stroke="#0e0e0e" stroke-width=".21"/>
<path d="M45.5 155.9h15.2v10.2M45.5 145.7h7.6M45.5 148.3h20.3M45.5 150.8h20.3" fill="none" stroke="#0e0e0e" stroke-width=".25"/>
<circle cx="60.7" cy="161" r=".51" fill="#0e0e0e"/>
<circle cx="60.7" cy="161" r=".51" fill="none" stroke="#0e0e0e" stroke-width=".21"/>
<circle cx="60.7" cy="163.6" r=".51" fill="#0e0e0e"/>
<circle cx="60.7" cy="163.6" r=".51" fill="none" stroke="#0e0e0e" stroke-width=".21"/>
<circle cx="60.7" cy="166.1" r=".51" fill="#0e0e0e"/>
<circle cx="60.7" cy="166.1" r=".51" fill="none" stroke="#0e0e0e" stroke-width=".21"/>
<path d="M60.7 166.1v7.6h-15.2" fill="none" stroke="#0e0e0e" stroke-width=".25"/>
<circle cx="60.7" cy="171.2" r=".51" fill="#0e0e0e"/>
<circle cx="60.7" cy="171.2" r=".51" fill="none" stroke="#0e0e0e" stroke-width=".21"/>
<circle cx="60.7" cy="168.6" r=".51" fill="#0e0e0e"/>
<circle cx="60.7" cy="168.6" r=".51" fill="none" stroke="#0e0e0e" stroke-width=".21"/>
<circle cx="60.7" cy="166.1" r=".51" fill="#0e0e0e"/>
<circle cx="60.7" cy="166.1" r=".51" fill="none" stroke="#0e0e0e" stroke-width=".21"/>
<path d="M45.5 161h15.2" fill="none" stroke="#0e0e0e" stroke-width=".25"/>
<circle cx="60.7" cy="161" r=".51" fill="#0e0e0e"/>
<circle cx="60.7" cy="161" r=".51" fill="none" stroke="#0e0e0e" stroke-width=".21"/>
<path d="M45.5 163.6h15.2" fill="none" stroke="#0e0e0e" stroke-width=".25"/>
<circle cx="60.7" cy="163.6" r=".51" fill="#0e0e0e"/>
<circle cx="60.7" cy="163.6" r=".51" fill="none" stroke="#0e0e0e" stroke-width=".21"/>
<path d="M45.5 166.1h15.2" fill="none" stroke="#0e0e0e" stroke-width=".25"/>
<circle cx="60.7" cy="166.1" r=".51" fill="#0e0e0e"/>
<circle cx="60.7" cy="166.1" r=".51" fill="none" stroke="#0e0e0e" stroke-width=".21"/>
<path d="M45.5 168.6h15.2" fill="none" stroke="#0e0e0e" stroke-width=".25"/>
<circle cx="60.7" cy="168.6" r=".51" fill="#0e0e0e"/>
<circle cx="60.7" cy="168.6" r=".51" fill="none" stroke="#0e0e0e" stroke-width=".21"/>
<path d="M45.5 171.2h15.2" fill="none" stroke="#0e0e0e" stroke-width=".25"/>
<circle cx="60.7" cy="171.2" r=".51" fill="#0e0e0e"/>
<circle cx="60.7" cy="171.2" r=".51" fill="none" stroke="#0e0e0e" stroke-width=".21"/>
<path d="M81.1 148.3h15.2" fill="none" stroke="#0e0e0e" stroke-width=".25"/>
<circle cx="83.6" cy="148.3" r=".51" fill="#0e0e0e"/>
<circle cx="83.6" cy="148.3" r=".51" fill="none" stroke="#0e0e0e" stroke-width=".21"/>
<circle cx="91.2" cy="148.3" r=".51" fill="#0e0e0e"/>
<circle cx="91.2" cy="148.3" r=".51" fill="none" stroke="#0e0e0e" stroke-width=".21"/>
<path d="M83.6 148.3v5.1h12.7" fill="none" stroke="#0e0e0e" stroke-width=".25"/>
<circle cx="83.6" cy="148.3" r=".51" fill="#0e0e0e"/>
<circle cx="83.6" cy="148.3" r=".51" fill="none" stroke="#0e0e0e" stroke-width=".21"/>
<path d="M96.3 150.8h-20.3v2.6M124.3 150.8h5.1" fill="none" stroke="#0e0e0e" stroke-width=".25"/>
<circle cx="129.4" cy="150.8" r=".51" fill="#0e0e0e"/>
<circle cx="129.4" cy="150.8" r=".51" fill="none" stroke="#0e0e0e" stroke-width=".21"/>
<path d="M129.4 150.8h22.9M129.4 158.5v2.5" fill="none" stroke="#0e0e0e" stroke-width=".25"/>
<circle cx="129.4" cy="150.8" r=".51" fill="#0e0e0e"/>
<circle cx="129.4" cy="150.8" r=".51" fill="none" stroke="#0e0e0e" stroke-width=".21"/>
<circle cx="142.1" cy="150.8" r=".51" fill="#0e0e0e"/>
<circle cx="142.1" cy="150.8" r=".51" fill="none" stroke="#0e0e0e" stroke-width=".21"/>
<circle cx="144.7" cy="150.8" r=".51" fill="#0e0e0e"/>
<circle cx="144.7" cy="150.8" r=".51" fill="none" stroke="#0e0e0e" stroke-width=".21"/>
<path d="M142.1 148.3v2.5" fill="none" stroke="#0e0e0e" stroke-width=".25"/>
<circle cx="142.1" cy="150.8" r=".51" fill="#0e0e0e"/>
<circle cx="142.1" cy="150.8" r=".51" fill="none" stroke="#0e0e0e" stroke-width=".21"/>
<path d="M144.7 158.5v5.1h7.6v-5.1" fill="none" stroke="#0e0e0e" stroke-width=".25"/>
<circle cx="147.2" cy="163.6" r=".51" fill="#0e0e0e"/>
<circle cx="147.2" cy="163.6" r=".51" fill="none" stroke="#0e0e0e" stroke-width=".21"/>
<path d="M198.1 38.9h17.8M218.5 38.9v2.5h-20.4M221 38.9v2.5h17.8M223.5 38.9h12.8M154.8 44h12.8" fill="none" stroke="#0e0e0e" stroke-width=".25"/>
<circle cx="159.9" cy="44" r=".51" fill="#0e0e0e"/>
<circle cx="159.9" cy="44" r=".51" fill="none" stroke="#0e0e0e" stroke-width=".21"/>
<path d="M159.9 41.4v2.6" fill="none" stroke="#0e0e0e" stroke-width=".25"/>
<circle cx="159.9" cy="44" r=".51" fill="#0e0e0e"/>
<circle cx="159.9" cy="44" r=".51" fill="none" stroke="#0e0e0e" stroke-width=".21"/>
<path d="M182.8 89.8h7.7M231.2 84.7v5.1h7.6M185.4 117.8v2.5h5.1M238.8 110.1h2.5M182.8 133h7.7" fill="none" stroke="#0e0e0e" stroke-width=".25"/>
<circle cx="238.8" cy="110.1" r=".51" fill="#0e0e0e"/>
<circle cx="238.8" cy="110.1" r=".51" fill="none" stroke="#0e0e0e" stroke-width=".21"/>
<path d="M238.8 110.1h2.5" fill="none" stroke="#0e0e0e" stroke-width=".25"/>
<circle cx="238.8" cy="110.1" r=".51" fill="#0e0e0e"/>
<circle cx="238.8" cy="110.1" r=".51" fill="none" stroke="#0e0e0e" stroke-width=".21"/>
<circle cx="238.8" cy="110.1" r=".51" fill="#0e0e0e"/>
<circle cx="238.8" cy="110.1" r=".51" fill="none" stroke="#0e0e0e" stroke-width=".21"/>
<path d="M231.2 110.1h5.1M231.9 109.4h3.6M232.7 108.6h2M233.5 107.8h.5M233.7 110.1v2.6M229.9 130.5h2.5M231.2 130.5v2.5M236.3 138.1h5M237 138.9h3.6M237.8 139.6h2M238.8 135.6v2.5M238.5 140.4h.6" fill="none" stroke="#262626" stroke-width=".25"/>
<path d="M233.7 112.7h5.1M231.2 133h7.6" fill="none" stroke="#0e0e0e" stroke-width=".25"/>
<text font-size="8.3" fill="#0e0e0e" x="167.6" y="164.3">STM NANO DEV BY HARSH</text>
<g font-size="2.3">
<text x="37.9" y="11.7">1</text>
<text x="110.9" y="11.7">2</text>
<text x="184.1" y="11.7">3</text>
<text x="257.1" y="11.7">4</text>
<text x="3.9" y="33.3">A</text>
<text x="53.9" y="35.9">10</text>
<text x="95.8" y="35.9">18 PB0</text>
<text x="216.7" y="32" transform="rotate(-90 216.7 32)">1</text>
<text x="219.2" y="32" transform="rotate(-90 219.2 32)">2</text>
<text x="221.7" y="32" transform="rotate(-90 221.7 32)">3</text>
<text x="224.3" y="32" transform="rotate(-90 224.3 32)">4</text>
<text x="291.4" y="33.3">A</text>
<text x="53.9" y="40.9">12</text>
<text x="54.1" y="38.4">11</text>
<text x="59.9" y="37.1">PA0-WKUP</text>
<text x="59.9" y="39.7">PA1</text>
<text x="88.1" y="37.1">PB0</text>
<text x="88.3" y="39.7">PB1</text>
<text x="95.8" y="38.4">19 PB1</text>
<text x="95.8" y="40.9">20 BOOT1</text>
<text x="53.9" y="46">14</text>
<text x="54" y="43.5">13</text>
<text x="59.9" y="42.2">PA2</text>
<text x="59.9" y="44.7">PA3</text>
<text x="59.9" y="47.3">PA4</text>
<text x="88.1" y="42.2">PB2</text>
<text x="88.1" y="47.3">PB4</text>
<text x="88.2" y="44.7">PB3</text>
<text x="95.8" y="43.5">39 PB3</text>
<text x="95.8" y="46">40 PB4</text>
<text x="154.3" y="47" transform="rotate(-90 154.3 47)">2</text>
<text x="167" y="47" transform="rotate(-90 167 47)">2</text>
<text x="53.9" y="51.1">16</text>
<text x="53.9" y="53.6">17</text>
<text x="54" y="48.6">15</text>
<text x="59.9" y="49.8">PA5</text>
<text x="59.9" y="52.4">PA6</text>
<text x="88.1" y="52.4">PB6</text>
<text x="88.2" y="49.8">PB5</text>
<text x="95.8" y="48.6">41 PB5</text>
<text x="95.8" y="51.1">42 PB6</text>
<text x="95.8" y="53.6">43 PB7</text>
<text x="53.9" y="58.7">29</text>
<text x="59.9" y="54.9">PA7</text>
<text x="59.9" y="60">PA8</text>
<text x="88.1" y="54.9">PB7</text>
<text x="88.2" y="60">PB8</text>
<text x="95.8" y="58.7">45 PB8</text>
<text x="154.3" y="57.1" transform="rotate(-90 154.3 57.1)">1</text>
<text x="167" y="57.1" transform="rotate(-90 167 57.1)">1</text>
<text x="53.9" y="61.3">30</text>
<text x="54.1" y="63.8">31</text>
<text x="59.9" y="65.1">PA10</text>
<text x="59.9" y="62.6">PA9</text>
<text x="87" y="65.1">PB10</text>
<text x="88.1" y="62.6">PB9</text>
<text x="95.8" y="63.8">21 PB10</text>
<text x="95.8" y="61.3">46 PB9</text>
<text x="154.3" y="62.3" transform="rotate(-90 154.3 62.3)">2</text>
<text x="167" y="62.3" transform="rotate(-90 167 62.3)">2</text>
<text x="53.9" y="66.4">32</text>
<text x="53.9" y="71.5">34</text>
<text x="54" y="68.9">33</text>
<text x="59.9" y="67.6">PA11</text>
<text x="59.9" y="70.2">PA12</text>
<text x="87" y="70.2">PB12</text>
<text x="87.2" y="67.6">PB11</text>
<text x="95.8" y="66.4">22 PB11</text>
<text x="95.8" y="68.9">25 PB12</text>
<text x="95.8" y="71.5">26 PB13</text>
<text x="53.9" y="74">37</text>
<text x="54" y="76.5">38</text>
<text x="59.9" y="72.7">PA13</text>
<text x="59.9" y="75.3">PA14</text>
<text x="59.9" y="77.8">PA15</text>
<text x="87" y="75.3">PB14</text>
<text x="87" y="77.8">PB15</text>
<text x="87.1" y="72.7">PB13</text>
<text x="95.8" y="74">27 PB14</text>
<text x="95.8" y="76.5">28 PB 15</text>
<text x="154.3" y="74.9" transform="rotate(-90 154.3 74.9)">1</text>
<text x="167" y="74.9" transform="rotate(-90 167 74.9)">1</text>
<text x="4" y="81.6">B</text>
<text x="55.1" y="81.6">2</text>
<text x="59.9" y="82.9">PC13-TAMPER-RTC</text>
<text x="84.7" y="82.9">BOOT0</text>
<text x="95.8" y="81.6">44 BOOT0</text>
<text x="113.8" y="81.6">1</text>
<text x="126.4" y="81.6">2</text>
<text x="291.5" y="81.6">B</text>
<text x="55.1" y="86.7">4</text>
<text x="55.2" y="84.2">3</text>
<text x="59.9" y="85.4">PC14-OSC32_IN</text>
<text x="59.9" y="88">PC15-OSC32_OUT</text>
<text x="86.2" y="88">NRST</text>
<text x="95.8" y="86.7">7</text>
<text x="113.6" y="87.8" transform="rotate(-90 113.6 87.8)">1</text>
<text x="113.8" y="86.7">1</text>
<text x="126.4" y="86.7">2</text>
<text x="197.3" y="88">1</text>
<text x="245.7" y="88">1</text>
<text x="55.1" y="94.4">6</text>
<text x="55.1" y="91.8">5</text>
<text x="59.9" y="93.1">PD0-OSC_IN</text>
<text x="59.9" y="95.6">PD1-OSC_OUT</text>
<text x="197.3" y="90.6">2</text>
<text x="197.3" y="93.1">3</text>
<text x="197.3" y="95.6">4</text>
<text x="245.7" y="90.6">2</text>
<text x="245.7" y="93.1">3</text>
<text x="245.7" y="95.6">4</text>
<text x="34.8" y="97.9" transform="rotate(-90 34.8 97.9)">1</text>
<text x="197.3" y="98.2">5</text>
<text x="197.3" y="100.7">6</text>
<text x="245.7" y="98.2">5</text>
<text x="245.7" y="100.7">6</text>
<text x="113.6" y="103" transform="rotate(-90 113.6 103)">2</text>
<text x="197.3" y="103.3">7</text>
<text x="197.3" y="105.8">8</text>
<text x="245.7" y="103.3">7</text>
<text x="245.7" y="105.8">8</text>
<text x="25.9" y="110.9" transform="rotate(-90 25.9 110.9)">GND</text>
<text x="28.4" y="110.9" transform="rotate(-90 28.4 110.9)">GND</text>
<text x="197.3" y="108.3">9</text>
<text x="197.3" y="110.9">10</text>
<text x="197.3" y="113.4">11</text>
<text x="245.7" y="108.3">9</text>
<text x="245.7" y="110.9">10</text>
<text x="245.7" y="113.4">11</text>
<text x="24.6" y="115.8" transform="rotate(-90 24.6 115.8)">4</text>
<text x="27.1" y="115.8" transform="rotate(-90 27.1 115.8)">2</text>
<text x="34.8" y="115.7" transform="rotate(-90 34.8 115.7)">3</text>
<text x="197.3" y="116">12</text>
<text x="197.3" y="118.5">13</text>
<text x="245.7" y="116">12</text>
<text x="245.7" y="118.5">13</text>
<text x="197.3" y="121.1">14</text>
<text x="197.3" y="123.6">15</text>
<text x="245.7" y="121.1">14</text>
<text x="245.7" y="123.6">15</text>
<text x="4" y="130">C</text>
<text x="197.3" y="126.2">16</text>
<text x="197.3" y="128.7">17</text>
<text x="197.3" y="131.2">18</text>
<text x="245.7" y="126.2">16</text>
<text x="245.7" y="128.7">17</text>
<text x="245.7" y="131.2">18</text>
<text x="291.5" y="130">C</text>
<text x="197.3" y="133.8">19</text>
<text x="197.3" y="136.3">20</text>
<text x="245.7" y="133.8">19</text>
<text x="245.7" y="136.3">20</text>
<text x="40.1" y="149.1">2</text>
<text x="40.3" y="146.5">1</text>
<text x="45" y="145.2">1</text>
<text x="45" y="147.8">2</text>
<text x="98.5" y="147.8">1</text>
<text x="103.2" y="149.1">VIN</text>
<text x="114.3" y="149.1">NC</text>
<text x="121.2" y="147.8">4</text>
<text x="40" y="154.1">4</text>
<text x="40.2" y="151.6">3</text>
<text x="45" y="150.3">3</text>
<text x="45" y="152.9">4</text>
<text x="45" y="155.4">5</text>
<text x="98.3" y="150.3">2</text>
<text x="98.4" y="152.9">3</text>
<text x="103.2" y="151.6">VSS</text>
<text x="103.2" y="154.1">CE</text>
<text x="111.1" y="151.6">VOUT</text>
<text x="121.2" y="150.3">5</text>
<text x="33.1" y="161.8">SHIELD</text>
<text x="40.1" y="156.7">5</text>
<text x="45" y="160.5">SH1</text>
<text x="33.1" y="164.3">SHIELD</text>
<text x="33.1" y="166.8">SHIELD</text>
<text x="45" y="163">SH2</text>
<text x="45" y="165.6">SH3</text>
<text x="33.1" y="169.4">SHIELD</text>
<text x="33.1" y="172">SHIELD</text>
<text x="45" y="168.1">SH4</text>
<text x="45" y="170.7">SH5</text>
<text x="45" y="173.2">SH6</text>
<text x="4" y="178.3">D</text>
<text x="33.1" y="174.5">SHIELD</text>
<text x="201.9" y="178.3">Title</text>
<text x="291.4" y="178.3">D</text>
<text x="201.9" y="185.9">Size</text>
<text x="214.6" y="185.9">Number</text>
<text x="265.5" y="185.9">Revision</text>
<text x="203.2" y="189.7">A4</text>
<text x="201.9" y="193.5">Date:</text>
<text x="201.9" y="196.1">File:</text>
<text x="213.3" y="193.5">11-24-2025</text>
<text x="213.4" y="196.1">C:\Users\..\Sheet1.SchDoc</text>
<text x="252.8" y="196.1">Drawn By:</text>
<text x="252.8" y="193.5">Sheet</text>
<text x="259.6" y="193.5">of</text>
<text x="37.9" y="199.9">1</text>
<text x="110.9" y="199.9">2</text>
<text x="184.1" y="199.9">3</text>
<text x="257.1" y="199.9">4</text>
</g>
<g font-size="2.3" fill="#0e0e0e">
<text x="213.4" y="25.7">P1</text>
<text x="218.4" y="25.7">Header 4</text>
<text x="58.2" y="33.3">U1A</text>
<text x="160.7" y="50.1">D1</text>
<text x="173.4" y="50.1">D2</text>
<text x="156.4" y="67.9">R2</text>
<text x="169.1" y="67.9">R3</text>
<text x="115.7" y="80.1">R4</text>
<text x="115.7" y="85.2">R5</text>
<text x="195.5" y="84.2">P2</text>
<text x="243.9" y="84.2">P3</text>
<text x="116.5" y="91.6">S1</text>
<text x="116.5" y="94.1">B3U-1000PM</text>
<text x="29.9" y="96.6">C1</text>
<text x="58.2" y="99.4">STM32F103C8T6</text>
<text x="106.3" y="96.6">C2</text>
<text x="40.3" y="104.3">Y1</text>
<text x="37.5" y="124.6">C3</text>
<text x="32.7" y="142.7">J1</text>
<text x="195.5" y="140.1">Header 20</text>
<text x="243.9" y="140.1">Header 20</text>
<text x="93.5" y="147.5">C4</text>
<text x="101.4" y="145.2">IC1</text>
<text x="101.4" y="157.9">ME6211C33M5G</text>
<text x="131.7" y="157.7">C5</text>
<text x="146.9" y="157.7">C6</text>
<text x="154.6" y="157.7">C7</text>
<text x="32.7" y="178.3">1981568-1</text>
</g>
<g font-size="2.3" fill="#262626">
<text x="35.3" y="35.9">PA0</text>
<text x="233.8" y="33.3">GND</text>
<text x="35.3" y="38.4">PA1</text>
<text x="35.3" y="40.9">PA2</text>
<text x="157.9" y="38.4">+3.3</text>
<text x="191.1" y="39.7">+3.3</text>
<text x="198.1" y="40.9">SWDIO</text>
<text x="238.8" y="40.9">SWCLK</text>
<text x="35.3" y="43.5">PA3</text>
<text x="35.3" y="46">PA4</text>
<text x="35.3" y="48.6">PA5</text>
<text x="35.3" y="51.1">PA6</text>
<text x="35.3" y="53.6">PA7</text>
<text x="35.3" y="58.7">PA8</text>
<text x="35.3" y="61.3">PA9</text>
<text x="35.3" y="63.8">PA10</text>
<text x="35.3" y="71.5">SWDIO</text>
<text x="35.3" y="66.4">USB_P</text>
<text x="35.3" y="68.9">USB_N</text>
<text x="35.3" y="74">SWCLK</text>
<text x="35.3" y="76.5">PA15</text>
<text x="167.6" y="76.5">PB 12</text>
<text x="35.3" y="81.6">PC13</text>
<text x="135" y="82.9">GND</text>
<text x="188" y="81.6">GND</text>
<text x="229.2" y="81.6">+3.3</text>
<text x="236.3" y="81.6">GND</text>
<text x="25.2" y="86.7">GND</text>
<text x="35.3" y="84.2">PC14</text>
<text x="35.3" y="86.7">PC15</text>
<text x="127.4" y="84.2">+3.3</text>
<text x="152.4" y="84.2">GND</text>
<text x="180.8" y="86.7">+3.3</text>
<text x="190.5" y="91.8">PC13</text>
<text x="190.5" y="94.4">PC14</text>
<text x="238.8" y="94.4">PB8</text>
<text x="238.8" y="91.8">PB9</text>
<text x="190.5" y="96.9">PC15</text>
<text x="190.5" y="99.4">PA0</text>
<text x="190.5" y="102">PA1</text>
<text x="238.8" y="99.4">PB6</text>
<text x="238.8" y="96.9">PB7</text>
<text x="238.8" y="102">PB5</text>
<text x="190.5" y="104.5">PA2</text>
<text x="190.5" y="107.1">PA3</text>
<text x="231.3" y="107.1">GND</text>
<text x="238.8" y="104.5">PB4</text>
<text x="238.8" y="107.1">PB3</text>
<text x="106.6" y="112.1">GND</text>
<text x="182.9" y="112.1">GND</text>
<text x="190.5" y="109.6">PA4</text>
<text x="190.5" y="112.1">PA5</text>
<text x="238.8" y="109.6">PB 15</text>
<text x="190.5" y="114.7">PA6</text>
<text x="190.5" y="117.3">PA7</text>
<text x="238.8" y="119.8">PB8</text>
<text x="238.8" y="117.3">PB9</text>
<text x="238.8" y="114.7">PB10</text>
<text x="22.6" y="124.9">GND</text>
<text x="190.5" y="122.3">PB0</text>
<text x="190.5" y="124.9">PB1</text>
<text x="238.8" y="124.9">PB14</text>
<text x="238.8" y="122.3">PB 15</text>
<text x="180.8" y="130">+3.3</text>
<text x="190.5" y="127.4">PB10</text>
<text x="190.5" y="130">PB11</text>
<text x="229.2" y="130">+3.3</text>
<text x="238.8" y="130">PB12</text>
<text x="238.8" y="127.4">PB13</text>
<text x="32.8" y="132.5">GND</text>
<text x="88.8" y="135">GND</text>
<text x="51.9" y="142.7">+5</text>
<text x="188" y="142.7">GND</text>
<text x="236.3" y="142.7">GND</text>
<text x="65.8" y="147.8">USB_N</text>
<text x="79.9" y="145.2">+5</text>
<text x="140.1" y="145.2">+3.3</text>
<text x="65.8" y="150.3">USB_P</text>
<text x="73.5" y="160.5">GND</text>
<text x="66.3" y="166.8">GND</text>
<text x="127" y="168.1">GND</text>
<text x="144.8" y="170.7">GND</text>
</g>
</svg>
